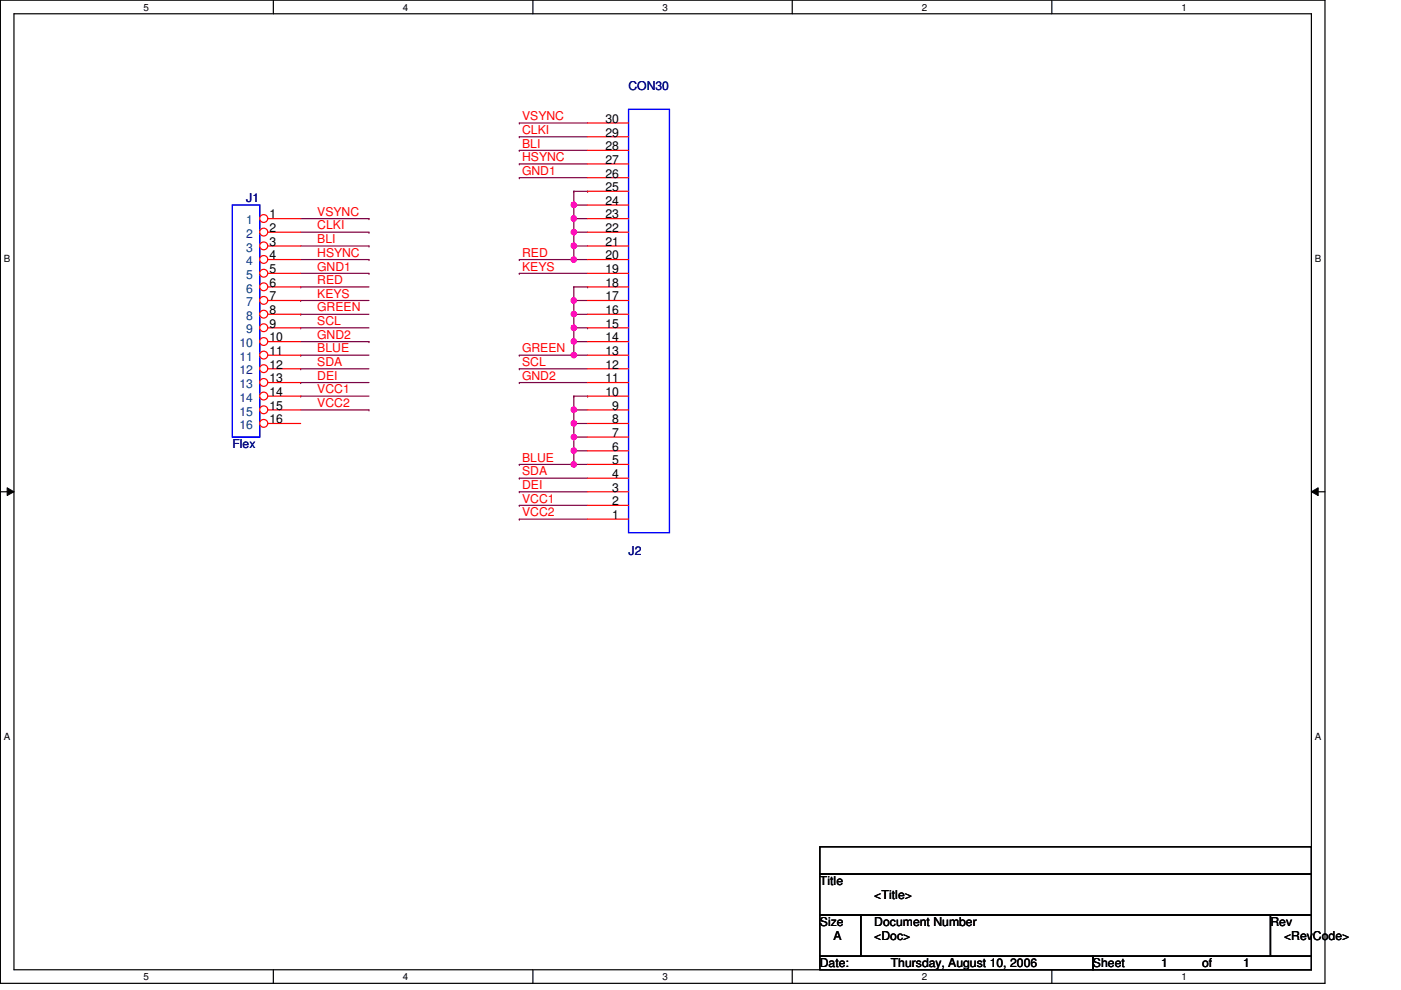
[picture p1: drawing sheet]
<svg xmlns="http://www.w3.org/2000/svg" width="297mm" height="210mm" viewBox="0 0 297 210" stroke-linecap="round" stroke-linejoin="round" font-family="sans-serif">
<path d="M.1 0h280.8v208.5h-280.8zM3 2.9h275v202.7h-275z" fill="none" stroke="#000" stroke-width=".25"/>
<g fill="#fff">
<path d="M30.4 .3h1.2v2.4h-1.2z"/>
<path d="M30.4 205.9h1.2v2.3h-1.2z"/>
</g>
<path d="M58 0v2.9M58 205.6v2.9" fill="none" stroke="#000" stroke-width=".25"/>
<g fill="#fff">
<path d="M85.4 .3h1.2v2.4h-1.2z"/>
<path d="M85.4 205.9h1.2v2.3h-1.2z"/>
</g>
<path d="M113 0v2.9M113 205.6v2.9" fill="none" stroke="#000" stroke-width=".25"/>
<g fill="#fff">
<path d="M140.5 .3h1.1v2.4h-1.1z"/>
<path d="M140.5 205.9h1.1v2.3h-1.1z"/>
</g>
<path d="M168 0v2.9M168 205.6v2.9" fill="none" stroke="#000" stroke-width=".25"/>
<g fill="#fff">
<path d="M195.4 .3h1.2v2.4h-1.2z"/>
<path d="M195.4 205.9h1.2v2.3h-1.2z"/>
</g>
<path d="M223 0v2.9M223 205.6v2.9" fill="none" stroke="#000" stroke-width=".25"/>
<g fill="#fff">
<path d="M250.5 .3h1.1v2.4h-1.1z"/>
<path d="M250.5 205.9h1.1v2.3h-1.1z"/>
<path d="M.8 53.6h1.4v2.3h-1.4z"/>
<path d="M278.8 53.6h1.3v2.3h-1.3z"/>
<path d="M.8 154.9h1.4v2.4h-1.4z"/>
<path d="M278.8 154.9h1.3v2.4h-1.3z"/>
</g>
<path d="M.1 104.3h2.9M278 104.3h2.9" fill="none" stroke="#000" stroke-width=".25"/>
<path d="M1.5 103.4l1.5 .9-1.5 .8zM278 104.3l1.5-.9v1.7z" fill="#000"/>
<path d="M1.5 103.4l1.5 .9-1.5 .8zM278 104.3l1.5-.9v1.7z" fill="none" stroke="#000" stroke-width=".21"/>
<g fill="none" stroke="#800040" stroke-width=".25">
<path d="M110.1 26.1h.1M110.1 29h.1M110.1 31.9h.1M110.1 34.8h.1M110.1 37.7h.1M110.1 26.1h14.5M110.1 29h14.5M110.1 31.9h14.5M110.1 34.8h14.5M110.1 37.7h14.5M63.8 46.4h14.4M63.8 49.2h14.4"/>
<path d="M63.8 52.2h14.4M63.8 55h14.4M63.8 58h14.4M78.2 46.4h.1M78.2 49.2h.1M78.2 52.2h.1M78.2 55h.1M78.2 58h.1M110.1 58h.1M110.1 58h14.5M121.7 55h.1M121.7 55h2.9"/>
<path d="M63.8 60.8h.1M63.8 63.7h.1M63.8 66.6h.1M63.8 69.5h.1M63.8 75.3h.1M63.8 78.2h.1M63.8 60.8h14.4M63.8 63.7h14.4M63.8 66.6h14.4M63.8 69.5h14.4M63.8 75.3h14.4M63.8 78.2h14.4"/>
<path d="M63.8 72.4h14.4M78.2 72.4h.1M121.7 75.3h.1M121.7 75.3h2.9M63.8 81.1h.1M63.8 84h.1M63.8 81.1h14.4M63.8 86.9h14.4M63.8 84h14.4M78.2 86.9h.1"/>
</g>
<circle cx="121.6" cy="75.3" r=".56" fill="#f0f"/>
<circle cx="121.6" cy="75.3" r=".56" fill="none" stroke="#f0f" stroke-width=".25"/>
<g fill="none" stroke="#800040" stroke-width=".25">
<path d="M121.7 52.2h.1M121.7 52.2v2.8M110.1 78.2h.1M110.1 78.2h14.5M110.1 81.1h.1M110.1 81.1h14.5M121.7 98.5h.1M121.7 98.5h2.9M110.1 101.4h.1M110.1 104.3h.1M110.1 107.1h.1M110.1 110.1h.1"/>
<path d="M110.1 101.4h14.5M110.1 104.3h14.5M110.1 107.1h14.5M110.1 110.1h14.5"/>
</g>
<circle cx="121.7" cy="55" r=".56" fill="#f0f"/>
<circle cx="121.7" cy="55" r=".56" fill="none" stroke="#f0f" stroke-width=".25"/>
<circle cx="121.7" cy="52.1" r=".56" fill="#f0f"/>
<circle cx="121.7" cy="52.1" r=".56" fill="none" stroke="#f0f" stroke-width=".25"/>
<path d="M110.1 55h.1M110.1 55h11.6M121.7 43.5h.1M121.7 40.6h.1M121.7 46.4h.1M121.7 40.6h2.9M121.7 43.5h2.9M121.7 40.6v2.9M121.7 46.4v2.8M124.6 40.6h.1" fill="none" stroke="#800040" stroke-width=".25"/>
<circle cx="121.6" cy="46.3" r=".56" fill="#f0f"/>
<circle cx="121.6" cy="46.3" r=".56" fill="none" stroke="#f0f" stroke-width=".25"/>
<path d="M121.7 49.2h.1M121.7 46.4h.1M121.7 43.5h.1M121.7 49.2h2.9M121.7 46.4h2.9M121.7 43.5v2.9" fill="none" stroke="#800040" stroke-width=".25"/>
<circle cx="121.7" cy="43.4" r=".56" fill="#f0f"/>
<circle cx="121.7" cy="43.4" r=".56" fill="none" stroke="#f0f" stroke-width=".25"/>
<path d="M121.7 52.2h.1M121.7 49.2h.1M121.7 52.2h2.9M121.7 49.2v3" fill="none" stroke="#800040" stroke-width=".25"/>
<circle cx="121.7" cy="49.2" r=".56" fill="#f0f"/>
<circle cx="121.7" cy="49.2" r=".56" fill="none" stroke="#f0f" stroke-width=".25"/>
<path d="M121.7 72.4h.1M121.7 72.4v2.9" fill="none" stroke="#800040" stroke-width=".25"/>
<circle cx="121.7" cy="72.4" r=".56" fill="#f0f"/>
<circle cx="121.7" cy="72.4" r=".56" fill="none" stroke="#f0f" stroke-width=".25"/>
<path d="M121.7 63.7h.1M121.7 63.7v2.9" fill="none" stroke="#800040" stroke-width=".25"/>
<circle cx="121.7" cy="63.7" r=".56" fill="#f0f"/>
<circle cx="121.7" cy="63.7" r=".56" fill="none" stroke="#f0f" stroke-width=".25"/>
<path d="M110.1 75.3h.1M110.1 75.3h11.6M121.7 69.5h.1M121.7 66.6h.1M121.7 69.5v2.9M121.7 60.8h2.9M121.7 66.6h2.9M124.6 60.8h.1" fill="none" stroke="#800040" stroke-width=".25"/>
<circle cx="121.7" cy="66.6" r=".56" fill="#f0f"/>
<circle cx="121.7" cy="66.6" r=".56" fill="none" stroke="#f0f" stroke-width=".25"/>
<path d="M121.7 72.4h.1M121.7 72.4h2.9M121.7 95.6h.1M121.7 95.6v2.9" fill="none" stroke="#800040" stroke-width=".25"/>
<circle cx="121.7" cy="98.5" r=".56" fill="#f0f"/>
<circle cx="121.7" cy="98.5" r=".56" fill="none" stroke="#f0f" stroke-width=".25"/>
<circle cx="121.7" cy="95.5" r=".56" fill="#f0f"/>
<circle cx="121.7" cy="95.5" r=".56" fill="none" stroke="#f0f" stroke-width=".25"/>
<path d="M110.1 98.5h.1M110.1 98.5h11.6M121.7 86.9h.1M121.7 84h.1M121.7 89.8h.1M121.7 84h2.9M121.7 86.9h2.9M121.7 84v2.9M121.7 89.8h2.9M124.6 84h.1" fill="none" stroke="#800040" stroke-width=".25"/>
<circle cx="121.6" cy="89.8" r=".56" fill="#f0f"/>
<circle cx="121.6" cy="89.8" r=".56" fill="none" stroke="#f0f" stroke-width=".25"/>
<path d="M121.7 86.9h.1M121.7 86.9v2.9" fill="none" stroke="#800040" stroke-width=".25"/>
<circle cx="121.7" cy="86.9" r=".56" fill="#f0f"/>
<circle cx="121.7" cy="86.9" r=".56" fill="none" stroke="#f0f" stroke-width=".25"/>
<path d="M121.7 92.7h.1M121.7 89.8h.1M121.7 95.6h.1M121.7 92.7h2.9M121.7 89.8v5.8M121.7 95.6h2.9" fill="none" stroke="#800040" stroke-width=".25"/>
<circle cx="121.7" cy="92.7" r=".56" fill="#f0f"/>
<circle cx="121.7" cy="92.7" r=".56" fill="none" stroke="#f0f" stroke-width=".25"/>
<path d="M121.7 63.7h.1M121.7 60.8h.1M121.7 69.5h.1M121.7 63.7h2.9M121.7 60.8v2.9M121.7 66.6v2.9M121.7 69.5h2.9M124.6 69.5h.1" fill="none" stroke="#800040" stroke-width=".25"/>
<circle cx="121.7" cy="69.5" r=".56" fill="#f0f"/>
<circle cx="121.7" cy="69.5" r=".56" fill="none" stroke="#f0f" stroke-width=".25"/>
<path d="M173.8 179.5h104.2v5.8h-104.2zM173.8 185.3h104.2v8.7h-104.2zM173.8 194h8.7v8.7h-8.7zM182.5 194h86.9v8.7h-86.9zM269.4 194h8.6v8.7h-8.6zM173.8 202.7h57.9v2.9h-57.9zM231.7 202.7h46.3v2.9h-46.3z" fill="none" stroke="#000" stroke-width=".25"/>
<path d="M49.3 43.5h5.8v49.2h-5.8z" fill="none" stroke="#00f" stroke-width=".25"/>
<circle cx="55.9" cy="46.3" r=".84" fill="#fff"/>
<g fill="none" stroke="#f00" stroke-width=".25">
<path d="M56.8 46.4h7"/>
<circle cx="55.9" cy="46.3" r=".84"/>
</g>
<circle cx="55.9" cy="49.2" r=".84" fill="#fff"/>
<g fill="none" stroke="#f00" stroke-width=".25">
<path d="M56.8 49.2h7"/>
<circle cx="55.9" cy="49.2" r=".84"/>
</g>
<circle cx="55.9" cy="52.1" r=".84" fill="#fff"/>
<g fill="none" stroke="#f00" stroke-width=".25">
<path d="M56.8 52.2h7"/>
<circle cx="55.9" cy="52.1" r=".84"/>
</g>
<circle cx="55.9" cy="55" r=".84" fill="#fff"/>
<g fill="none" stroke="#f00" stroke-width=".25">
<path d="M56.8 55h7"/>
<circle cx="55.9" cy="55" r=".84"/>
</g>
<circle cx="55.9" cy="57.9" r=".84" fill="#fff"/>
<g fill="none" stroke="#f00" stroke-width=".25">
<path d="M56.8 58h7"/>
<circle cx="55.9" cy="57.9" r=".84"/>
</g>
<circle cx="55.9" cy="60.8" r=".84" fill="#fff"/>
<g fill="none" stroke="#f00" stroke-width=".25">
<path d="M56.8 60.8h7"/>
<circle cx="55.9" cy="60.8" r=".84"/>
</g>
<circle cx="55.9" cy="63.7" r=".84" fill="#fff"/>
<g fill="none" stroke="#f00" stroke-width=".25">
<path d="M56.8 63.7h7"/>
<circle cx="55.9" cy="63.7" r=".84"/>
</g>
<circle cx="55.9" cy="66.6" r=".84" fill="#fff"/>
<g fill="none" stroke="#f00" stroke-width=".25">
<path d="M56.8 66.6h7"/>
<circle cx="55.9" cy="66.6" r=".84"/>
</g>
<circle cx="55.9" cy="69.5" r=".84" fill="#fff"/>
<g fill="none" stroke="#f00" stroke-width=".25">
<path d="M56.8 69.5h7"/>
<circle cx="55.9" cy="69.5" r=".84"/>
</g>
<circle cx="55.9" cy="72.4" r=".84" fill="#fff"/>
<g fill="none" stroke="#f00" stroke-width=".25">
<path d="M56.8 72.4h7"/>
<circle cx="55.9" cy="72.4" r=".84"/>
</g>
<circle cx="55.9" cy="75.3" r=".84" fill="#fff"/>
<g fill="none" stroke="#f00" stroke-width=".25">
<path d="M56.8 75.3h7"/>
<circle cx="55.9" cy="75.3" r=".84"/>
</g>
<circle cx="55.9" cy="78.2" r=".84" fill="#fff"/>
<g fill="none" stroke="#f00" stroke-width=".25">
<path d="M56.8 78.2h7"/>
<circle cx="55.9" cy="78.2" r=".84"/>
</g>
<circle cx="55.9" cy="81.1" r=".84" fill="#fff"/>
<g fill="none" stroke="#f00" stroke-width=".25">
<path d="M56.8 81.1h7"/>
<circle cx="55.9" cy="81.1" r=".84"/>
</g>
<circle cx="55.9" cy="84" r=".84" fill="#fff"/>
<g fill="none" stroke="#f00" stroke-width=".25">
<path d="M56.8 84h7"/>
<circle cx="55.9" cy="84" r=".84"/>
</g>
<circle cx="55.9" cy="86.9" r=".84" fill="#fff"/>
<g fill="none" stroke="#f00" stroke-width=".25">
<path d="M56.8 86.9h7"/>
<circle cx="55.9" cy="86.9" r=".84"/>
</g>
<circle cx="55.9" cy="89.8" r=".84" fill="#fff"/>
<g fill="none" stroke="#f00" stroke-width=".25">
<path d="M124.6 37.7h8.7M124.6 34.8h8.7M124.6 31.9h8.7M124.6 29h8.7M124.6 26.1h8.7M124.6 58h8.7M124.6 55h8.7M124.6 52.2h8.7M124.6 49.2h8.7M124.6 46.4h8.7M124.6 43.5h8.7M124.6 40.6h8.7"/>
<path d="M124.6 78.2h8.7M124.6 75.3h8.7M124.6 72.4h8.7M124.6 69.5h8.7M124.6 66.6h8.7M124.6 63.7h8.7M124.6 60.8h8.7M56.8 89.8h7M124.6 89.8h8.7M124.6 98.5h8.7M124.6 95.6h8.7M124.6 92.7h8.7"/>
<path d="M124.6 86.9h8.7M124.6 84h8.7M124.6 81.1h8.7M124.6 110.1h8.7M124.6 107.1h8.7M124.6 104.3h8.7M124.6 101.4h8.7"/>
<circle cx="55.9" cy="89.8" r=".84"/>
</g>
<path d="M133.3 23.2h8.6v89.7h-8.6z" fill="none" stroke="#00f" stroke-width=".25"/>
<circle cx="121.6" cy="75.3" r=".56" fill="#f0f"/>
<circle cx="121.6" cy="75.3" r=".56" fill="none" stroke="#f0f" stroke-width=".25"/>
<circle cx="121.7" cy="55" r=".56" fill="#f0f"/>
<circle cx="121.7" cy="55" r=".56" fill="none" stroke="#f0f" stroke-width=".25"/>
<circle cx="121.7" cy="52.1" r=".56" fill="#f0f"/>
<circle cx="121.7" cy="52.1" r=".56" fill="none" stroke="#f0f" stroke-width=".25"/>
<circle cx="121.6" cy="46.3" r=".56" fill="#f0f"/>
<circle cx="121.6" cy="46.3" r=".56" fill="none" stroke="#f0f" stroke-width=".25"/>
<circle cx="121.7" cy="43.4" r=".56" fill="#f0f"/>
<circle cx="121.7" cy="43.4" r=".56" fill="none" stroke="#f0f" stroke-width=".25"/>
<circle cx="121.7" cy="49.2" r=".56" fill="#f0f"/>
<circle cx="121.7" cy="49.2" r=".56" fill="none" stroke="#f0f" stroke-width=".25"/>
<circle cx="121.7" cy="72.4" r=".56" fill="#f0f"/>
<circle cx="121.7" cy="72.4" r=".56" fill="none" stroke="#f0f" stroke-width=".25"/>
<circle cx="121.7" cy="63.7" r=".56" fill="#f0f"/>
<circle cx="121.7" cy="63.7" r=".56" fill="none" stroke="#f0f" stroke-width=".25"/>
<circle cx="121.7" cy="66.6" r=".56" fill="#f0f"/>
<circle cx="121.7" cy="66.6" r=".56" fill="none" stroke="#f0f" stroke-width=".25"/>
<circle cx="121.7" cy="98.5" r=".56" fill="#f0f"/>
<circle cx="121.7" cy="98.5" r=".56" fill="none" stroke="#f0f" stroke-width=".25"/>
<circle cx="121.7" cy="95.5" r=".56" fill="#f0f"/>
<circle cx="121.7" cy="95.5" r=".56" fill="none" stroke="#f0f" stroke-width=".25"/>
<circle cx="121.6" cy="89.8" r=".56" fill="#f0f"/>
<circle cx="121.6" cy="89.8" r=".56" fill="none" stroke="#f0f" stroke-width=".25"/>
<circle cx="121.7" cy="86.9" r=".56" fill="#f0f"/>
<circle cx="121.7" cy="86.9" r=".56" fill="none" stroke="#f0f" stroke-width=".25"/>
<circle cx="121.7" cy="92.7" r=".56" fill="#f0f"/>
<circle cx="121.7" cy="92.7" r=".56" fill="none" stroke="#f0f" stroke-width=".25"/>
<circle cx="121.7" cy="69.5" r=".56" fill="#f0f"/>
<circle cx="121.7" cy="69.5" r=".56" fill="none" stroke="#f0f" stroke-width=".25"/>
<g font-size="2.6" fill="#000080">
<text x="133.3" y="19.1">CON30</text>
<text x="52.2" y="42.9">J1</text>
<text x="49.3" y="95">Flex</text>
<text x="133.3" y="117.6">J2</text>
</g>
<g font-size="2.6" fill="#f00">
<text x="110.7" y="25.5">VSYNC</text>
<text x="110.7" y="28.4">CLKI</text>
<text x="110.7" y="31.3">BLI</text>
<text x="110.7" y="34.2">HSYNC</text>
<text x="110.7" y="37.1">GND1</text>
<text x="67.3" y="45.8">VSYNC</text>
<text x="67.3" y="48.6">CLKI</text>
<text x="67.3" y="51.6">BLI</text>
<text x="67.3" y="54.4">HSYNC</text>
<text x="67.3" y="57.4">GND1</text>
<text x="110.7" y="57.4">KEYS</text>
<text x="110.7" y="54.4">RED</text>
<text x="67.3" y="60.2">RED</text>
<text x="67.3" y="63.1">KEYS</text>
<text x="67.3" y="66">GREEN</text>
<text x="67.3" y="68.9">SCL</text>
<text x="67.3" y="71.8">GND2</text>
<text x="67.3" y="74.7">BLUE</text>
<text x="67.3" y="77.6">SDA</text>
<text x="110.7" y="77.6">SCL</text>
<text x="110.7" y="74.7">GREEN</text>
<text x="67.3" y="80.5">DEI</text>
<text x="67.3" y="83.4">VCC1</text>
<text x="110.7" y="80.5">GND2</text>
<text x="67.3" y="86.3">VCC2</text>
<text x="110.7" y="100.8">SDA</text>
<text x="110.7" y="97.9">BLUE</text>
<text x="110.7" y="103.7">DEI</text>
<text x="110.7" y="106.6">VCC1</text>
<text x="110.7" y="109.5">VCC2</text>
</g>
<g font-size="2.6">
<text x="128.4" y="29">29</text>
<text x="128.4" y="26">30</text>
<text x="128.4" y="34.7">27</text>
<text x="128.4" y="31.8">28</text>
<text x="128.4" y="40.5">25</text>
<text x="128.4" y="37.6">26</text>
<text x="57.1" y="46.3">1</text>
<text x="128.4" y="46.3">23</text>
<text x="128.4" y="43.4">24</text>
<text x="57.1" y="49.2">2</text>
<text x="57.1" y="52.1">3</text>
<text x="128.4" y="52.1">21</text>
<text x="128.4" y="49.2">22</text>
<text x="57.1" y="55">4</text>
<text x="57.1" y="57.9">5</text>
<text x="128.4" y="57.9">19</text>
<text x="128.4" y="55">20</text>
<text x="57.1" y="60.8">6</text>
<text x="57.1" y="63.7">7</text>
<text x="128.4" y="63.7">17</text>
<text x="128.4" y="60.8">18</text>
<text x="57.1" y="66.6">8</text>
<text x="57.1" y="69.5">9</text>
<text x="128.4" y="69.5">15</text>
<text x="128.4" y="66.6">16</text>
<text x="57.1" y="72.4">10</text>
<text x="57.1" y="75.3">11</text>
<text x="128.4" y="75.3">13</text>
<text x="128.4" y="72.4">14</text>
<text x="57.1" y="78.1">12</text>
<text x="57.1" y="81.1">13</text>
<text x="57.1" y="83.9">14</text>
<text x="128.4" y="83.9">10</text>
<text x="128.4" y="81.1">11</text>
<text x="128.4" y="78.1">12</text>
<text x="57.1" y="86.9">15</text>
<text x="57.1" y="89.7">16</text>
<text x="129.8" y="89.7">8</text>
<text x="129.8" y="86.9">9</text>
<text x="129.8" y="95.5">6</text>
<text x="129.8" y="92.6">7</text>
<text x="129.8" y="101.3">4</text>
<text x="129.8" y="98.4">5</text>
<text x="129.8" y="107.1">2</text>
<text x="129.8" y="104.2">3</text>
<text x="129.8" y="110">1</text>
<text x="173.8" y="187.7">Title</text>
<text x="185.4" y="190.6">&lt;Title&gt;</text>
<text x="173.8" y="196.3">Size</text>
<text x="185.4" y="196.3">Document Number</text>
<text x="269.4" y="196.3">Rev</text>
<text x="176.7" y="199.3">A</text>
<text x="185.4" y="199.3">&lt;Doc&gt;</text>
<text x="272.2" y="199.3">&lt;RevCode&gt;</text>
<text x="173.8" y="205.1">Date:</text>
<text x="188.8" y="205.1">Thursday, August 10, 2006</text>
<text x="231.7" y="205.1">Sheet</text>
<text x="246.2" y="205.1">1</text>
<text x="254.9" y="205.1">of</text>
<text x="263.6" y="205.1">1</text>
</g>
<g font-size="2.6" fill="#004080">
<text x="52.2" y="47.5">1</text>
<text x="52.2" y="50.4">2</text>
<text x="52.2" y="53.3">3</text>
<text x="52.2" y="56.2">4</text>
<text x="52.2" y="59.1">5</text>
<text x="52.2" y="62">6</text>
<text x="52.2" y="64.9">7</text>
<text x="52.2" y="67.8">8</text>
<text x="52.2" y="70.7">9</text>
<text x="50.8" y="73.6">10</text>
<text x="50.8" y="76.5">11</text>
<text x="50.8" y="79.4">12</text>
<text x="50.8" y="82.3">13</text>
<text x="50.8" y="85.2">14</text>
<text x="50.8" y="88.1">15</text>
<text x="50.8" y="91">16</text>
</g>
<g font-size="2.1">
<text x="30.4" y="2.2">5</text>
<text x="85.4" y="2.2">4</text>
<text x="140.5" y="2.2">3</text>
<text x="195.4" y="2.2">2</text>
<text x="250.5" y="2.2">1</text>
<text x=".8" y="55.5">B</text>
<text x="278.8" y="55.5">B</text>
<text x=".8" y="156.8">A</text>
<text x="278.8" y="156.8">A</text>
<text x="30.4" y="207.8">5</text>
<text x="85.4" y="207.8">4</text>
<text x="140.5" y="207.8">3</text>
<text x="195.4" y="207.8">2</text>
<text x="250.5" y="207.8">1</text>
</g>
</svg>
